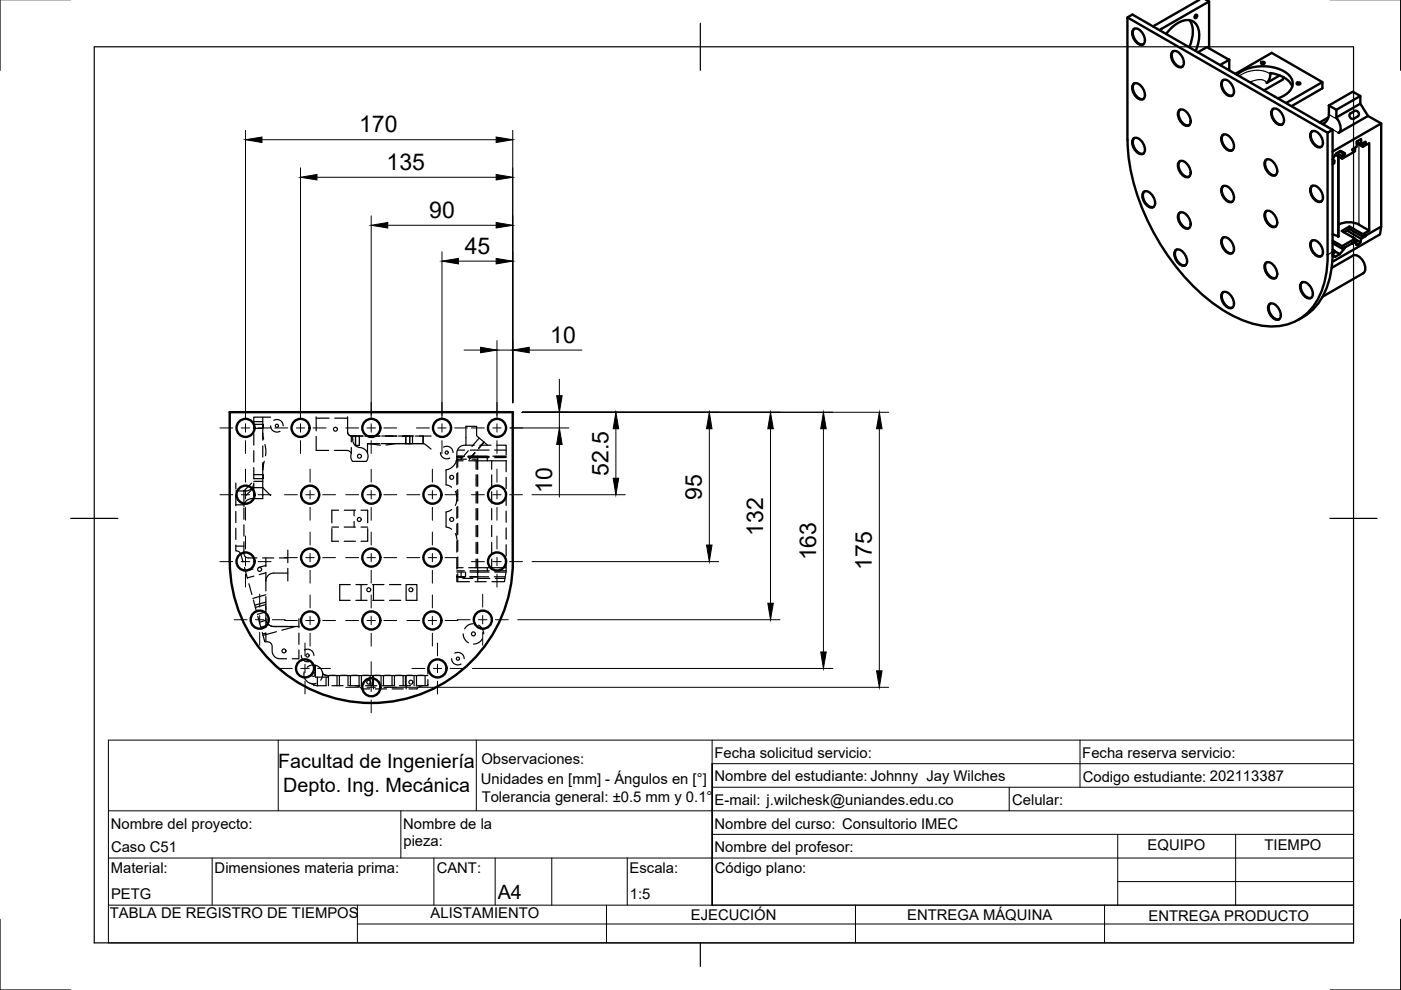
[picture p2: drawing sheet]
<svg xmlns="http://www.w3.org/2000/svg" width="297mm" height="210mm" viewBox="0 0 297 210" stroke-linecap="round" stroke-linejoin="round" font-family="sans-serif">
<!-- layer: Hidden -->
<g fill="none" stroke="#000" stroke-width=".25">
<path d="M53.8 92v2.4M53.8 95.6v2.4M53.8 99.1v2.4h1.9M53.8 90h1.9M53.8 89.4h1.9M55.7 90l.1 .8zM55.7 91.8v1.5M55.7 94.5v2.4M55.7 91.8l.2 1.3M55.7 88.4v1.7M55.7 90.6v1.2M55.7 99.6v1.2"/>
<path d="M56 97.8l-.3 1.8v-1.5M56.2 94.2l.2 1.3-.1 1.1M57.4 90.3a1.32 1.32 0 0 0 2 1.1M57.4 88.4h-3.6v2.4h1.9M58 89.1a1.34 1.34 0 0 1 2 1.2M67 88.4v2.9M67 92.5v3h2.7M67 88.7h2.8M71 88.7h2.7M73.7 88.4v3.2a.82 .82 0 0 0 .8 .8h2.5M73.7 91.6l.2 .6 .6 .2M74.5 92.4h1.7"/>
<path d="M74.5 92.4v1.3M74.5 94.9v1.2M74.5 92.4h.1M75.4 92.4v2h.8v-2M75.4 92.4h.1M76.4 94.9l.9 .4 .6 .8M76.9 92.4h-2.1a1.84 1.84 0 0 0 1.5 2.5M77.3 92.4h3.3M77.9 94.1l.1 2.6-.3 1.1h-3l-.3-1a.9 .9 0 0 0-.8-1.3h-2.7M77.9 94.1h.1M77.9 94.1l2.8 .3M78.1 92.4h2.4"/>
<path d="M79.6 94.1h-1.7h2.6M80.8 94.1h2.4M80.9 92.4h3.3M81.7 94.1h2.5M81.7 92.4h2.4M84.2 94.1h2.6M84.2 94.1l-2.3 .3M84.5 92.4h3.2M85.3 92.4h2.2v1.7h-1.4h.7M86 92.4v1.7h-1.7M86.8 94.1h3.1l1.5 1.1M86.9 92.4v1.7"/>
<path d="M88.1 92.4h3.3M89.7 92.4v1.7M93.4 96a1.32 1.32 0 0 0 2 1.1M94 94.8a1.34 1.34 0 0 1 2.1 1.1M96.8 97.7l.1 1.5M96.8 97.7l-.7 1.1-.7 .5-.8 .3v3.2l1.2 .5M96.8 97.4h.2M96.9 97.7h1.3M96.9 97h1.2M96.9 96.7h1.2M96.9 96.8h1.6M97 95.4h1.5"/>
<path d="M97 97.4h1.9M97 97.4v1.6M98.8 94.4v-4h2.2v2l2.4 2M99.3 97h1.2M99.3 96.8h2M99.3 95.6l-1.6 1.8M99.4 97.7h7.9M99.7 95.4h4M100.1 97.4h1.2M100.5 97h3.2M100.5 96.7h.1M100.5 94.4h-2a1.65 1.65 0 0 0-1.6 1.7l-.1 1.6"/>
<path d="M100.7 96l-1.2 1.4M100.9 97.7v1.8M101.2 97.7v1.8M101.3 96.7v2.8M101.6 92.9l-1.5 1.8M101.7 94.4h2.4M102.6 93.7l-1.1 1.4M103.3 96.7h-4M103.3 97v.7M103.7 96.8h-3.2v.2M104.2 97.7v1.8M104.5 96.7h2.8"/>
<path d="M104.9 97h2.4M104.9 95.4h2.4M104.9 96.8h2.4M105.3 94.4h2v2M107.3 97.6v2.4M50 115.6v1.2a1.03 1.03 0 0 1 1.1 .7l.4 1.7M50 102.4v1.3M50 104.9v2.3M50 108.4v2.4M50 112v2.4M50 115.8h1.7M50 107h1.7"/>
<path d="M51.7 114.9v2.4a.97 .97 0 0 0 1 1h1.8M51.7 107.7v2.4M51.7 111.3v2.4M53.4 102.4l-1.7 1.7v2.4M53.8 102.4a1.65 1.65 0 0 1-1.7 1.7h-2.1M53.8 102.7v2.4M53.8 102.1h1.9M53.8 100.6h1.9M55.7 118.3h2.4M55.7 103.4v2.3h-2.3a1.69 1.69 0 0 0-1.7 1.7M55.7 103.4h-1.9l-1.7 1.7M55.7 100.8v2.6"/>
<path d="M55.7 100.8l.1-.2v.9l-.1-.2M55.7 103.4l1.7 1.7M56.4 118.3v1.8M56.4 119.9l-1.6 .4M59.2 118.3h1.8M61 116.6v2.7M70.4 112.1v2.7h1.4M70.4 111.8h1.4M71.8 108.2h-1.4v2.7M73 114.8h2.4M73 108.2h2.4M73 111.8h2.4"/>
<path d="M75.1 108.2v1.2M75.1 110.6v1.2M76.5 108.2h1.5v2.7M76.5 111.8h1.5M78 112.1v2.7h-1.5M95.8 108l-1.2 .6v3.1l1.2 .5M96.5 113.1l.4 1.3M96.5 104.2l.4 1.2M96.9 105.9l-.4 1.3M96.9 100.4v2.4M96.9 104v2.3M96.9 107.5v2.4"/>
<path d="M96.9 111.1v2.4M96.9 114.7v2.4M96.9 118.3v2.3M97 100.2v2.4M97 103.8v2.4M97 107.4v2.3M97 110.9v2.4M97 114.5v2.4M97 118.1v2.4M100.9 100.7v2.4M100.9 104.3v2.4M100.9 107.8v2.4"/>
<path d="M100.9 111.4v2.4M100.9 115v2.4M100.9 118.5v1.9M101.2 100.7v2.4M101.2 104.3v2.4M101.2 107.8v2.4M101.2 111.4v2.4M101.2 115v2.4M101.2 118.5v1.9M101.3 118.5v1.9h6M101.3 100.7v2.4M101.3 104.3v2.4"/>
<path d="M101.3 107.8v2.4M101.3 111.4v2.4M101.3 115v2.4M104.2 100.7v2.4M104.2 104.3v2.4M104.2 107.8v2.4M104.2 111.4v2.4M104.2 115v2.4M104.2 118.5v1.9M107.3 119.1v2l-.3 2.2h-2.7M107.3 101.2v2.4M107.3 104.8v2.4"/>
<path d="M107.3 108.4v2.3M107.3 111.9v2.4M107.3 115.5v2.4M51.8 120.3l.7 2.3M52.8 123.8l.6 2.3M53.6 120.6l-1.6 .5M53.7 127.2l.6 2.3M53.8 122.1l-1.4 .4M54.7 130.7l.6 2.3M55.6 134.1l.5 2h.6a1 1 0 0 1 1 1v.9a1.65 1.65 0 0 0 1.7 1.7h1.4M55.7 134.4l.7-.2v1.9M56.4 131.2a1.67 1.67 0 0 0 1.6 1.6"/>
<path d="M56.4 126.5v4.7M56.4 128.6v.7M56.4 121.3v4M56.4 131.2v1.8M56.4 121.4l-1.4 .4M56.4 126.1l-2.8 .8M56.4 127.7l-2.4 .6M56.4 128.2l-2.3 .6M56.4 129.7l-1.9 .6M56.4 132.7l-1.1 .3M56.4 131.5l-1.4 .4M56.5 131.9l.2 .2a1.6 1.6 0 0 0 1.3 .7"/>
<path d="M58 132.8h5.4M58 132.8h3.1M58.6 133.9l-2.8 .8M61 121.5h-3a1.65 1.65 0 0 0-1.6 1.7M61 120.5v2.7M62.6 132.8l-2.8 .8M63.4 137.8v1.9h-1.4M63.4 131.2v1.8M63.4 134.2v2.4M63.9 139a1.32 1.32 0 0 0 2 1.1M64.5 137.8a1.34 1.34 0 0 1 2 1.2M74.3 123.9h-2.3v3.4h2.3"/>
<path d="M75.5 127.3h2.3M75.5 123.9h2.3M76.6 123.9v3.4M79 127.3h2.4M79 123.9h2.4M79.2 123.9v3.4M82.6 127.3h2.4M82.6 123.9h2.4M86.1 123.9v3.4M86.2 123.9h2.2v3.4h-2.2M95.8 139.7a1.32 1.32 0 0 0 1.9 1.1M96.4 138.5a1.36 1.36 0 0 1 2 1.2"/>
<path d="M96.9 121.8v1.5h2.6M96.9 120.4h1.3M96.9 122.3h1.6M96.9 121.3h1.6M96.9 121h1.6M97 121.7v1.6M97.8 121.3v1l.4 .3 .5-.3v-1M98.2 134.4l.2 1 .9 .9M98.2 122.6h2.1M98.5 122.3h-1.6h1.6M99.4 120.4h1.9v.9M99.7 122.3h3.9"/>
<path d="M99.7 122.3h1.6zM99.7 121.3h1.6M99.7 121h4M100.4 132.2l-.3 .1a2.03 2.03 0 0 0-1.6 1M100.7 123.3h2.4M101.3 121.3v2M101.3 121v.3M101.3 121.3h2.4M101.5 132.5l.7 .7 .4 1.2M101.5 122.6h2.3M102.3 135.5l-.1 .1a2.1 2.1 0 0 1-1.8 1M103.3 120.4v.6"/>
<path d="M104.8 122.3h2.3M104.9 121.3h2.4M104.9 121h2.4M105 122.6h2.1M64.5 142.5a1.93 1.93 0 0 0 1.2 2.4l.8 .3v.2M65.1 141.5a2 2 0 0 1 3.2 .9l.1 .6M65.7 144.9l.8 .1 .5-.1M66.5 145.2l.8 .2M66.9 141v2.6h2.7v-.4M67.3 145.4h1.9M67.3 143.6v1.8M68.4 142.6l.3 .5 .7 .1"/>
<path d="M68.4 143l-.4 1.2M68.4 143l1.4 .2M69.1 143.6v1.8M69.6 143.2v2.2M69.8 143.2h1.5zM70.4 145.4h2.3M71.3 143.2h.8M71.5 143.2v2.2M72 143.2v2.2M72.1 143.2h1.5zM73.6 143.2h.9M73.8 143.2v2.2"/>
<path d="M73.9 145.4h2.4M74.3 143.2v2.2M74.5 143.2h1.5zM75.4 145.4l.9 .2 .4 .5h1.7M76 143.2h.8M76.1 143.2v2.2M76.6 143.2v2.2M76.8 143.2h1.5zM77.5 145.4h2.4M78.3 143.2h.8M78.5 143.2v2.2M79 143.2v2.2"/>
<path d="M79.1 143.2h1.5zM79.2 143.2v2.9M79.6 146.1h2.3M80.6 143.2h.9M80.8 143.2v2.2M81.1 145.4h2.4M81.3 143.2v2.2M81.5 143.2h1.5zM83 143.2h.8M83.1 143.2v2.2M83.1 146.1h2.4M83.6 143.2v2.2"/>
<path d="M83.8 143.2h1.5zM84.7 145.4h2.3M85.3 143.2h.8M85.5 143.2v2.2M86 143.2v2.2M86.1 143.2v2.9M86.1 143.2h1.5zM87.6 143.2h.9M87.8 143.2v2.2M88.3 143.2v2.2M88.5 143.2h1.5zM89.7 145.4l-.9 .2-.4 .5h-1.7"/>
<path d="M90 143.2h.7M90.1 143.2v2.2M90.7 145l-.3 .4h-2.2M90.7 141.6v1.3M90.7 144.1v1.4"/>
<circle cx="58.7" cy="90.3" r=".33"/>
<circle cx="71.1" cy="91" r=".42"/>
<circle cx="76.2" cy="96.7" r=".41"/>
<circle cx="94.7" cy="96" r=".33"/>
<circle cx="76.2" cy="110.1" r=".41"/>
<circle cx="95.8" cy="110.1" r=".41"/>
<circle cx="95.8" cy="101.2" r=".41"/>
<circle cx="55" cy="120.7" r=".42"/>
<circle cx="60.2" cy="138" r=".42"/>
<circle cx="65.2" cy="139" r=".34"/>
<circle cx="78.2" cy="125" r=".41"/>
<circle cx="87.1" cy="125" r=".41"/>
<circle cx="97.1" cy="139.7" r=".33"/>
<circle cx="100.4" cy="134.4" r=".42"/>
<circle cx="66.4" cy="143" r=".41"/>
<circle cx="78.2" cy="144.6" r=".41"/>
<circle cx="87.1" cy="144.6" r=".41"/>
</g>
<!-- layer: Visible -->
<g fill="none" stroke="#000" stroke-width=".51">
<path d="M254.3 -.1l-9.8 5.7M255.7 0l.6 .3M239 3.7l42.5 24.4M240.3 6.2a1.56 1.56 0 0 1 2.1 1 1.56 1.56 0 0 1-.2 2.3 2.37 2.37 0 0 1-1.9-3.3zM240.3 17.8a1.56 1.56 0 0 1 2.1 1 1.56 1.56 0 0 1-.2 2.3 2.37 2.37 0 0 1-1.9-3.3zM240.5 6.1a2.17 2.17 0 0 0 .8 3l.8 .4 .3-.1M240.5 17.7a2.17 2.17 0 0 0 .8 3l.8 .3h.3M246.2 6.1l10.1-5.8v9.9M246.3 6.1l-.4 .3M247.3 7.2a5.6 5.6 0 0 1 5.1-2.9 2.86 2.86 0 0 1 1.9 3 8.4 8.4 0 0 1-.8 3.5M248.6 11a1.56 1.56 0 0 1 2 1 1.56 1.56 0 0 1-.2 2.3 2.37 2.37 0 0 1-1.8-3.3zM248.8 10.8a2.17 2.17 0 0 0 .7 3.1l.8 .3h.4"/>
<path d="M252.2 4.3a5.8 5.8 0 0 1-.1 5.7M253.4 3.3l.3-.2 .1 .2-.1 .4-.3 .2-.1-.2zM254 11.1l1.9-1.1 4.6 2.6M259.2 17.1a1.56 1.56 0 0 1 2 1 1.56 1.56 0 0 1-.1 2.3 2.37 2.37 0 0 1-1.9-3.3zM259.4 16.9a2.17 2.17 0 0 0 .7 3.1l.8 .3h.4M260.5 12.6l.1 .1M260.6 12.7l-1.9 1.1M260.6 12.7v2.2M262.3 15.9a9.3 9.3 0 0 1 10.6-.4 2.59 2.59 0 0 1 1.2 2.5 2.59 2.59 0 0 1-1.6 2.1l-1.6 .8M267.5 13.2l.4-.1 .2 .3-.5 .2-.3-.2zM269.6 11.2l-7.7 4.5M269.6 11.2l10.8 6.2-7.7 4.4"/>
<path d="M271.3 16l-2.7 1.6a2.49 2.49 0 0 0 .7-2.1 5.5 5.5 0 0 1 4.7 2.8M271.9 16.9l-3.9 2.2M272.1 16.4l-.2 .5M275 17.5h.4l.3 .3-.5 .1-.3-.1zM280.4 17.4v1.3l-6.6 3.8M239.1 29.6a45.3 45.3 0 0 0 9.2 25.5 36.8 36.8 0 0 0 15.6 13 12.5 12.5 0 0 0 13.1-1.6 14.9 14.9 0 0 0 4.4-10.4l.1-2.1M240.3 29.4a1.56 1.56 0 0 1 2.1 1 1.56 1.56 0 0 1-.2 2.3 2.37 2.37 0 0 1-1.9-3.3zM240.5 29.3a2.17 2.17 0 0 0 .8 3l.8 .3h.3M250 34.3a1.56 1.56 0 0 1 2.1 1 1.56 1.56 0 0 1-.2 2.3 2.37 2.37 0 0 1-1.9-3.3zM250 23.4a1.56 1.56 0 0 1 2.1 1 1.56 1.56 0 0 1-.2 2.3 2.37 2.37 0 0 1-1.9-3.3zM250.2 34.2a2.17 2.17 0 0 0 .8 3l.8 .3h.3M250.2 23.3a2.17 2.17 0 0 0 .8 3l.8 .3h.3"/>
<path d="M259.2 28.7a1.56 1.56 0 0 1 2 1 1.56 1.56 0 0 1-.1 2.3 2.37 2.37 0 0 1-1.9-3.3zM259.2 39.6a1.56 1.56 0 0 1 2 1 1.56 1.56 0 0 1-.1 2.3 2.37 2.37 0 0 1-1.9-3.3zM259.4 28.5a2.17 2.17 0 0 0 .7 3.1l.8 .3h.4M259.4 39.4a2.17 2.17 0 0 0 .7 3.1l.8 .3h.4M268.3 33.9a1.56 1.56 0 0 1 2.1 1 1.56 1.56 0 0 1-.2 2.3 2.37 2.37 0 0 1-1.9-3.3zM268.6 33.8a2.17 2.17 0 0 0 .7 3l.8 .4 .4-.1M269.8 23.2a1.56 1.56 0 0 1 2 1 1.56 1.56 0 0 1-.1 2.3 2.37 2.37 0 0 1-1.9-3.3zM270 23.1a2.17 2.17 0 0 0 .7 3l.8 .3h.4M278 39.5a1.56 1.56 0 0 1 2.1 1 1.56 1.56 0 0 1-.2 2.3 2.37 2.37 0 0 1-1.9-3.3zM278 28a1.56 1.56 0 0 1 2.1 1 1.56 1.56 0 0 1-.2 2.2 2.37 2.37 0 0 1-1.9-3.2zM278.2 39.4a2.17 2.17 0 0 0 .8 3l.8 .4 .3-.1M278.2 27.8a2.17 2.17 0 0 0 .8 3l.8 .4 .3-.1"/>
<path d="M281.6 24.9l-1.8 1.1M281.7 22.4l1.6 .9v1.6a3.1 3.1 0 0 1 .8 3l-.3 .3M281.7 22.4a3.9 3.9 0 0 1-.8 3.6l-.3 .3M282.5 27.5l-1 .6v25.9M282.5 27.5l-42.4-24.4-1.1 .6v25.9M282.5 32.1l10.3-5.9v21.8l-3.9 2.2v-.6l1.4-.7v-18.6l-1.4 .8v-.5l.6-.4v-.2l-.9 .6v-1.1l-.9 .5v1.1l-1 .6v.2l.6-.4v.6l-2.7 1.5v-.5M282.5 27.5v25.9M282.9 34.1v.5l-.4 .2M283.1 32.8l1.5 .8M283.3 23.3l5.1-2.9v1.6l-5.1 2.9M283.7 33.2v17M283.8 33.2l-.1 17"/>
<path d="M284 32.1l1.2 .7-.6 .3-1.2-.7M284.2 32l.9 .5M285.2 32.8v-.3l-1-.5-.9 .5-.8 1.3 .4 .3-.4 .2M287.1 25.2a.68 .68 0 0 1-.9-.3 .68 .68 0 0 1 .1-.9l.9-.4a.67 .67 0 0 1 .8 .2 .67 .67 0 0 1-.1 .9l-.9 .5M287.1 31.4l.2 .1M287.7 30.4l1.2 .7M287.7 30l.9 .6M288.4 20.4l-1.6-1-5.1 3M288.4 22l1.6 2.6M288.8 30.5l.1 .1M289.3 30.1l.2 .1M290 24.6l-6.2 3.6"/>
<path d="M290 24.6l2.8 1.6M242.5 40.7a1.56 1.56 0 0 1 2 1 1.56 1.56 0 0 1-.1 2.3 2.37 2.37 0 0 1-1.9-3.3zM242.6 40.6a2.17 2.17 0 0 0 .8 3l.8 .3h.4M249.2 53.1a1.56 1.56 0 0 1 2.1 1 1.56 1.56 0 0 1-.2 2.2 2.37 2.37 0 0 1-1.9-3.2zM249.4 52.9a2.17 2.17 0 0 0 .8 3.1l.8 .3 .3-.1M250 45.2a1.56 1.56 0 0 1 2.1 1 1.56 1.56 0 0 1-.2 2.3 2.37 2.37 0 0 1-1.9-3.3zM250.2 45.1a2.17 2.17 0 0 0 .8 3l.8 .3h.3M259.2 50.5a1.56 1.56 0 0 1 2 1 1.56 1.56 0 0 1-.1 2.3 2.37 2.37 0 0 1-1.9-3.3zM259.4 50.3a2.17 2.17 0 0 0 .7 3.1l.8 .3h.4M268.3 44.9a1.56 1.56 0 0 1 2.1 1 1.56 1.56 0 0 1-.2 2.2 2.37 2.37 0 0 1-1.9-3.2zM268.3 55.8a1.56 1.56 0 0 1 2.1 1 1.56 1.56 0 0 1-.2 2.2 2.37 2.37 0 0 1-1.9-3.2zM268.6 44.7a2.17 2.17 0 0 0 .7 3l.8 .4 .4-.1"/>
<path d="M268.6 55.6a2.17 2.17 0 0 0 .7 3l.8 .4 .4-.1M275.9 60a1.56 1.56 0 0 1 2.1 1 1.56 1.56 0 0 1-.2 2.3 2.37 2.37 0 0 1-1.9-3.3zM276.1 59.8a2.17 2.17 0 0 0 .8 3.1l.7 .3 .4-.1M278 51.1a1.56 1.56 0 0 1 2.1 1 1.56 1.56 0 0 1-.2 2.3 2.37 2.37 0 0 1-1.9-3.3zM278.2 51a2.17 2.17 0 0 0 .8 3l.8 .4 .3-.1M282.5 53.4l.4-.3v.6l-.4 .2M282.5 51.6l2.1 1.1v-.5M282.5 54.1l.6 .3M282.5 52.9l.4 .2M282.5 49.7l1.2 .4M282.6 53.4a16.7 16.7 0 0 1-4.6 12.5l-2.8 1.9M282.9 53.2l1.2 .7"/>
<path d="M283.8 47.6a4.8 4.8 0 0 1 4.3 0l2.2 1.3M284.1 53.9l-1 .5-.6-.1M285 52.5l.1 .1M285.2 52.5l-.6 .2M285.6 48.9l3 1.7M286.1 48v.6l-1.2 .6M286.1 48.6l2.8 1.6M286.9 54.2l-4.6 2.6M286.9 54.2a1.91 1.91 0 0 1 2.1 1.2 1.91 1.91 0 0 1 0 2.5l-8.6 5M287.3 50.7l1.2 .7M287.3 50.6v.6l-.6 .4M287.3 51l.3 .2"/>
<path d="M287.5 51.7l.5 .2M288.9 49.6l-2.8-1.6-1.6 1 2.8 1.6-2.7 1.6-2.1-1.2M289.3 50l.2 .1M289.5 49.9l-.9 .7-.1 .8-.5 .5h-.5l.1-.7-.9 .5v-.1l-1.5 .9-1.1 1.4M292.8 48l-.2 1.7-10.2 5.8M259.2 62.1a1.56 1.56 0 0 1 2 1 1.56 1.56 0 0 1-.1 2.2 2.37 2.37 0 0 1-1.9-3.2zM259.4 61.9a2.17 2.17 0 0 0 .7 3l.8 .4 .4-.1M269.1 64.5a1.56 1.56 0 0 1 2.1 1 1.56 1.56 0 0 1-.2 2.3 2.37 2.37 0 0 1-1.9-3.3zM269.3 64.4a2.17 2.17 0 0 0 .8 3l.8 .3h.3M48.7 87.4h60v31.6a30 30 0 0 1-30 30 30 30 0 0 1-30-30z"/>
<circle cx="52.1" cy="90.7" r="1.92"/>
<circle cx="63.7" cy="90.7" r="1.92"/>
<circle cx="78.7" cy="90.7" r="1.92"/>
<circle cx="93.7" cy="90.7" r="1.92"/>
<circle cx="105.4" cy="90.7" r="1.92"/>
<circle cx="52.1" cy="119" r="1.92"/>
<circle cx="52.1" cy="104.9" r="1.92"/>
<circle cx="65.8" cy="118.2" r="1.92"/>
<circle cx="65.8" cy="104.9" r="1.92"/>
<circle cx="78.7" cy="118.2" r="1.92"/>
<circle cx="78.7" cy="104.9" r="1.92"/>
<circle cx="91.7" cy="118.2" r="1.92"/>
<circle cx="91.7" cy="104.9" r="1.92"/>
<circle cx="105.4" cy="104.9" r="1.92"/>
<circle cx="105.4" cy="119" r="1.92"/>
<circle cx="55.1" cy="131.4" r="1.92"/>
<circle cx="65.8" cy="131.6" r="1.92"/>
<circle cx="78.7" cy="131.6" r="1.92"/>
<circle cx="91.7" cy="131.6" r="1.92"/>
<circle cx="102.4" cy="131.4" r="1.92"/>
<circle cx="64.7" cy="141.7" r="1.92"/>
<circle cx="78.7" cy="145.7" r="1.92"/>
<circle cx="92.8" cy="141.7" r="1.92"/>
</g>
<!-- layer: Visible Narrow -->
<path d="M246.2 6.1v.5M265 17.4a2.98 2.98 0 0 1 3.4-.1l.2 .3M269.3 15.7a6 6 0 0 0-6.6 .4M269.7 11.2l-7.7 4.5M280.6 26.3l3.2 1.9M281.2 25.7l-.9 .5M281.7 24.3l1.9 1.1M284.2 32l1 .5M286.3 24l-.1 .1M287.2 23.6l-1.1 .8M288.1 30.6v17M282.5 53.4l-1 .6" fill="none" stroke="#000" stroke-width=".25"/>
<!-- layer: Border -->
<path d="M0 -.1v15M297 -.1v15M20 9.9h267v190h-267zM148.5 4.9v10M15 109.9h10M282 109.9h10M0 194.9v15h15M148.5 199.9v5M297 194.9v15h-15" fill="none" stroke="#000" stroke-width=".25"/>
<!-- layer: TitleBlock -->
<g fill="none" stroke="#000" stroke-width=".21">
<path d="M59 156.9v15M101 156.9v15M151 156.9v35v-30h136M229 156.9v10M23 171.9h264M85 171.9v10M151 166.9h136M151 176.9h136M214 166.9v5M237 176.9v15M262 176.9v15M23 191.9v8h264v-43h-264v35h264h-136"/>
<path d="M23 181.9h264M45 181.9v10M75.8 195.9h211.2M75.8 191.9v8M92 181.9v10M105 181.9v10M117 181.9v10M128.6 191.9v8M133 181.9v10M181.4 191.9v8M234.2 191.9v8M237 186.9h50"/>
</g>
<!-- layer: FD_Dimensions -->
<g fill="none" stroke="#000" stroke-width=".21">
<path d="M52 27.6v61.1M55.5 29.6h49.7M63.7 35.6v53.1M67.2 37.6h38M108.7 27.6v57.8M78.7 45.8v42.9M82.2 47.8h23M93.7 53.4v35.3M97.2 55.4h8M98.4 74.2h3.5M105.4 72.2v16.5M105.4 74.2h3.3"/>
<path d="M112.2 74.2h11.2M108.3 90.7h12.3M110.7 87.4h77.7M118.6 80.4v3.5M118.6 87.4v3.3M118.6 94.2v11.2M130.6 90.9v10.5M150.4 90.9v24.7M163.4 90.9v37M174.6 90.9v47.3M186.4 90.9v51.3M112.8 119.1h39.6"/>
<path d="M112.8 104.9h19.8M109.8 131.4h55.6M81.6 145.7h106.8M100.2 141.7h76.4"/>
</g>
<g fill="#000" stroke="#000" stroke-width=".21">
<path d="M52 29.6l3.5-.5v1.1zM63.7 37.6l3.5-.6v1.2zM105.2 29.1l3.5 .5-3.5 .6zM105.2 37l3.5 .6-3.5 .6zM78.7 47.8l3.5-.6v1.1zM93.7 55.4l3.5-.6v1.2zM105.2 47.2l3.5 .6-3.5 .5zM105.2 54.8l3.5 .6-3.5 .6zM101.9 73.6l3.5 .6-3.5 .6zM108.7 74.2l3.5-.6v1.2zM118 83.9h1.2l-.6 3.5zM118.6 90.7l.6 3.5h-1.2z"/>
<path d="M130.6 87.4l.6 3.5h-1.2zM150.4 87.4l.6 3.5h-1.2zM163.4 87.4l.6 3.5h-1.2zM174.6 87.4l.6 3.5h-1.2zM186.4 87.4l.6 3.5h-1.2zM130 101.4h1.2l-.6 3.5zM149.8 115.6h1.2l-.6 3.5zM162.8 127.9h1.2l-.6 3.5zM174 138.2h1.2l-.6 3.5zM185.8 142.2h1.2l-.6 3.5z"/>
</g>
<!-- layer: Smart Centers -->
<g fill="none" stroke="#000" stroke-width=".21">
<path d="M46.6 90.7h2.8M51.1 90.7h1.8M52 85.3v2.7M52 89.8v1.8M52 93.4v2.8M52 99.5v2.7M54.7 90.7h2.8M58.3 90.7h2.7M62.8 90.7h1.8M63.7 85.3v2.7M63.7 89.8v1.8M63.7 93.4v2.8"/>
<path d="M65.7 99.5v2.7M66.4 90.7h2.7M73.3 90.7h2.7M77.8 90.7h1.8M78.7 85.3v2.7M78.7 89.8v1.8M78.7 93.4v2.8M78.7 99.5v2.7M81.4 90.7h2.7M88.3 90.7h2.7M91.7 99.5v2.7M92.8 90.7h1.8"/>
<path d="M93.7 85.3v2.7M93.7 89.8v1.8M93.7 93.4v2.8M96.4 90.7h2.7M99.9 90.7h2.8M104.5 90.7h1.8M105.4 85.3v2.7M105.4 89.8v1.8M105.4 93.4v2.8M105.4 99.5v2.7M108.1 90.7h2.7M46.6 104.9h2.8"/>
<path d="M46.6 119.1h2.8M51.1 104.9h1.8M51.1 119.1h1.8M52 104v1.8M52 107.6v2.7M52 113.7v2.7M52 118.2v1.8M54.7 104.9h2.8M54.7 119.1h2.8M60.3 104.9h2.8M60.3 118.2h2.8M64.8 104.9h1.8"/>
<path d="M64.8 118.2h1.8M65.7 104v1.8M65.7 107.6v2.7M65.7 112.8v2.8M65.7 117.3v1.8M68.4 104.9h2.7M68.4 118.2h2.7M73.3 104.9h2.7M73.3 118.2h2.7M77.8 104.9h1.8M77.8 118.2h1.8M78.7 104v1.8"/>
<path d="M78.7 107.6v2.7M78.7 112.8v2.8M78.7 117.3v1.8M81.4 104.9h2.7M81.4 118.2h2.7M86.3 104.9h2.7M86.3 118.2h2.7M90.8 104.9h1.8M90.8 118.2h1.8M91.7 104v1.8M91.7 107.6v2.7M91.7 112.8v2.8"/>
<path d="M91.7 117.3v1.8M94.4 104.9h2.7M94.4 118.2h2.7M99.9 104.9h2.8M99.9 119.1h2.8M104.5 104.9h1.8M104.5 119.1h1.8M105.4 104v1.8M105.4 107.6v2.7M105.4 113.7v2.7M105.4 118.2v1.8M108.1 104.9h2.7"/>
<path d="M108.1 119.1h2.7M49.7 131.4h2.7M52 121.7v2.8M54.2 131.4h1.8M55.1 126v2.7M55.1 130.5v1.8M55.1 134.1v2.7M57.7 131.4h2.8M60.3 131.6h2.8M64.7 136.3v2.8M64.8 131.6h1.8M65.7 120.9v2.7"/>
<path d="M65.7 126.1v2.8M65.7 130.7v1.8M65.7 134.3v2.7M68.4 131.6h2.7M73.3 131.6h2.7M77.8 131.6h1.8M78.7 120.9v2.7M78.7 126.1v2.8M78.7 130.7v1.8M78.7 134.3v2.7M81.4 131.6h2.7M86.3 131.6h2.7"/>
<path d="M90.8 131.6h1.8M91.7 120.9v2.7M91.7 126.1v2.8M91.7 130.7v1.8M91.7 134.3v2.7M92.8 136.3v2.8M94.4 131.6h2.7M96.9 131.4h2.8M101.5 131.4h1.8M102.3 126v2.7M102.3 130.5v1.8M102.3 134.1v2.7"/>
<path d="M105 131.4h2.8M105.4 121.7v2.8M59.2 141.7h2.8M63.8 141.7h1.8M64.7 140.8v1.8M64.7 144.4v2.7M67.3 141.7h2.8M73.3 145.7h2.7M77.8 145.7h1.8M78.7 140.3v2.8M78.7 144.8v1.8M78.7 148.4v2.7"/>
<path d="M81.4 145.7h2.7M87.3 141.7h2.8M91.9 141.7h1.7M92.8 140.8v1.8M92.8 144.4v2.7M95.4 141.7h2.8"/>
</g>
<g font-size="4.9">
<text x="76.1" y="28.1">170</text>
<text x="82" y="36">135</text>
<text x="91" y="46.2">90</text>
<text x="98.6" y="53.8">45</text>
<text x="116.7" y="72.7">10</text>
<text x="129" y="100.9" transform="rotate(-90 129 100.9)">52.5</text>
<text x="117.1" y="104.4" transform="rotate(-90 117.1 104.4)">10</text>
<text x="148.8" y="106" transform="rotate(-90 148.8 106)">95</text>
<text x="161.8" y="113.6" transform="rotate(-90 161.8 113.6)">132</text>
<text x="173" y="118.8" transform="rotate(-90 173 118.8)">163</text>
<text x="184.9" y="120.8" transform="rotate(-90 184.9 120.8)">175</text>
</g>
<g font-size="4.2">
<text x="59" y="162.9">Facultad de Ingeniería</text>
<text x="60" y="168">Depto. Ing. Mecánica</text>
<text x="105.5" y="190.7">A4</text>
</g>
<g font-size="3.1">
<text x="102.1" y="162">Observaciones:</text>
<text x="151.5" y="160.7">Fecha solicitud servicio:</text>
<text x="229.5" y="160.7">Fecha reserva servicio:</text>
<text x="102" y="166.3">Unidades en [mm] - Ángulos en [°]</text>
<text x="151.5" y="165.7">Nombre del estudiante: Johnny Jay Wilches</text>
<text x="229.6" y="165.7">Codigo estudiante: 202113387</text>
<text x="102.1" y="170.1">Tolerancia general: ±0.5 mm y 0.1°</text>
<text x="151.5" y="170.7">E-mail: j.wilchesk@uniandes.edu.co</text>
<text x="214.6" y="170.7">Celular:</text>
<text x="23.5" y="175.7">Nombre del proyecto:</text>
<text x="85.5" y="175.7">Nombre de la</text>
<text x="85.5" y="179.4">pieza:</text>
<text x="151.5" y="175.7">Nombre del curso: Consultorio IMEC</text>
<text x="23.5" y="185.2">Material:</text>
<text x="23.5" y="180.7">Caso C51</text>
<text x="45.5" y="185.2">Dimensiones materia prima:</text>
<text x="92.6" y="185.2">CANT:</text>
<text x="133.5" y="185.2">Escala:</text>
<text x="151.5" y="180.7">Nombre del profesor:</text>
<text x="151.6" y="185.2">Código plano:</text>
<text x="243.3" y="180.2">EQUIPO</text>
<text x="268.1" y="180.2">TIEMPO</text>
<text x="23.5" y="190.7">PETG</text>
<text x="133.5" y="190.7">1:5</text>
<text x="23.3" y="194.7">TABLA DE REGISTRO DE TIEMPOS</text>
<text x="91.3" y="194.6">ALISTAMIENTO</text>
<text x="146.5" y="195.1">EJECUCIÓN</text>
<text x="192.4" y="195.1">ENTREGA MÁQUINA</text>
<text x="243.5" y="195.2">ENTREGA PRODUCTO</text>
</g>
</svg>
